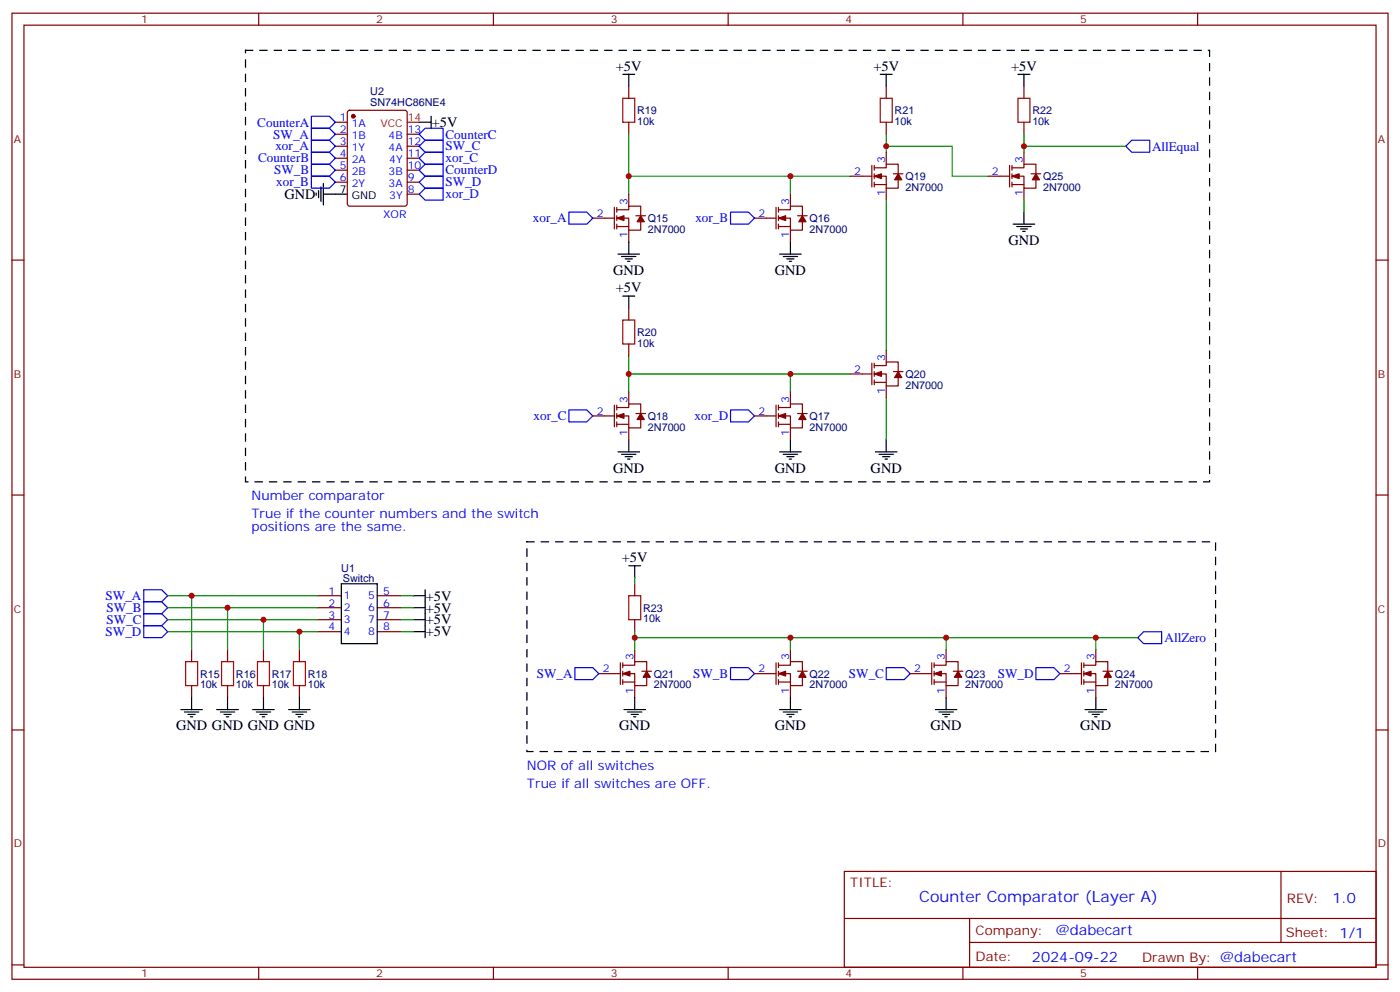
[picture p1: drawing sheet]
<svg xmlns="http://www.w3.org/2000/svg" width="412mm" height="292mm" viewBox="0 0 412 292" stroke-linecap="round" stroke-linejoin="round" font-family="sans-serif">
<g fill="none" stroke="#870000" stroke-width=".35">
<path d="M3.5 3.9h405.4v284.3h-405.4zM7.1 7.4h398.2v277.3h-398.2zM76.2 3.9v3.5M145.3 3.9v3.5M214.5 3.9v3.5M283.6 3.9v3.5M352.8 3.9v3.5M98.8 39.5h3.5M98.8 36h3.5M102.5 32.7l.5-.2h16.2l.7 .4v27.1l-.4 .6-16.5 .1-.6-.5-.1-27zM119.9 39.5h3.6M185.2 25.4v3.5"/>
<path d="M185.2 36v3.5M261.1 25.4v3.5M261.1 36v3.5M301.6 25.4v3.5M301.6 36v3.5M98.8 43h3.5M98.8 46.6h3.5M98.8 50.1h3.5M98.8 53.6h3.5M119.9 43h3.6M119.9 46.6h3.6M119.9 50.1h3.6"/>
<path d="M119.9 53.6h3.6M119.9 57.1h3.6M185.2 57.1v3.6M232.8 57.1v3.6M250.5 51.9h6.3M256.8 48.7v6.3M257.5 51.9h3.6v3.5h3.5v-2.5M257.5 49.4h3.6v-1.1h3.5v2.9M257.5 48.7v1.4M257.5 51.2v1.4M257.5 53.6v1.4M257.5 54.3h3.6"/>
<path d="M261.1 44.8v3.5M261.1 55.4v3.5M263.2 51.2h2.8M291 51.9h6.4M297.4 48.7v6.3M298.1 51.9h3.5v3.5h3.6v-2.5M298.1 49.4h3.5v-1.1h3.6v2.9M298.1 54.3h3.5M298.1 48.7v1.4M298.1 51.2v1.4M298.1 53.6v1.4M301.6 44.8v3.5"/>
<path d="M301.6 55.4v3.5M303.7 51.2h2.9M3.5 76.6h3.6M174.6 64.2h6.4M181 61v6.4M181.7 64.2h3.5v3.5h3.5v-2.4M181.7 61.7h3.5v-1h3.5v2.8M181.7 61v1.4M181.7 63.5v1.4M181.7 66v1.4M181.7 66.7h3.5M185.2 67.7v3.6"/>
<path d="M187.3 63.5h2.8M222.2 64.2h6.4M228.6 61v6.4M229.3 64.2h3.5v3.5h3.6v-2.4M229.3 61.7h3.5v-1h3.6v2.8M229.3 66.7h3.5M229.3 61v1.4M229.3 63.5v1.4M229.3 66v1.4M232.8 67.7v3.6M234.9 63.5h2.9M405.3 76.6h3.6"/>
<path d="M185.2 90.7v3.5M181 119.2v6.4M181.7 119.9h3.5v-1h3.5v2.8M181.7 119.2v1.4M185.2 101.2v3.6M185.2 115.4v3.5M228.6 119.2v6.4M229.3 119.9h3.5v-1h3.6v2.8M229.3 119.2v1.4M232.8 115.4v3.5M250.5 110.1h6.3M256.8 106.9v6.3"/>
<path d="M257.5 110.1h3.6v3.5h3.5v-2.5M257.5 107.6h3.6v-1.1h3.5v2.9M257.5 106.9v1.4M257.5 109.4v1.4M257.5 111.8v1.4M257.5 112.5h3.6M261.1 103v3.5M261.1 113.6v3.5M263.2 109.4h2.8M174.6 122.4h6.4M181.7 122.4h3.5v3.5h3.5v-2.4M181.7 121.7v1.4"/>
<path d="M181.7 124.2v1.4M181.7 124.9h3.5M185.2 125.9v3.6M187.3 121.7h2.8M222.2 122.4h6.4M229.3 122.4h3.5v3.5h3.6v-2.4M229.3 121.7v1.4M229.3 124.2v1.4M229.3 124.9h3.5M232.8 125.9v3.6M234.9 121.7h2.9M3.5 145.7h3.6"/>
<path d="M405.3 145.7h3.6M93.5 175.3h7M93.5 178.9h7M111.1 175.3h7.1M111.1 178.9h7.1M187 171.8v3.5M56.4 191.2v3.5M67 191.2v3.5M77.6 191.2v3.5M88.2 191.2v3.5M93.5 182.4h7M93.5 185.9h7"/>
<path d="M111.1 182.4h7.1M111.1 185.9h7.1M176.4 198.3h6.3M182.7 195.1v6.3M183.4 198.3h3.6v3.5h3.5v-2.5M183.4 195.8h3.6v-1.1h3.5v2.9M183.4 195.1v1.4M183.4 197.6v1.4M187 182.4v3.5M187 191.2v3.5M189.1 197.6h2.8M222.2 198.3h6.4"/>
<path d="M228.6 195.1v6.3M229.3 198.3h3.5v3.5h3.6v-2.5M229.3 195.8h3.5v-1.1h3.6v2.9M229.3 195.1v1.4M229.3 197.6v1.4M232.8 191.2v3.5M234.9 197.6h2.9M268.1 198.3h6.4M274.5 195.1v6.3M275.2 198.3h3.5v3.5h3.5v-2.5M275.2 195.8h3.5v-1.1h3.5v2.9M275.2 195.1v1.4"/>
<path d="M275.2 197.6v1.4M278.7 191.2v3.5M280.8 197.6h2.8M312.2 198.3h6.4M318.6 195.1v6.3M319.3 198.3h3.5v3.5h3.5v-2.5M319.3 195.8h3.5v-1.1h3.5v2.9M319.3 195.1v1.4M319.3 197.6v1.4M322.8 191.2v3.5M324.9 197.6h2.8M3.5 214.8h3.6"/>
<path d="M56.4 201.8v3.5M67 201.8v3.5M77.6 201.8v3.5M88.2 201.8v3.5M183.4 200v1.4M183.4 200.7h3.6M187 201.8v3.5M229.3 200v1.4M229.3 200.7h3.5M232.8 201.8v3.5M275.2 200.7h3.5M275.2 200v1.4"/>
<path d="M278.7 201.8v3.5M319.3 200.7h3.5M319.3 200v1.4M322.8 201.8v3.5M405.3 214.8h3.6M248.7 256.5h156.6v28.2h-156.6zM377.3 256.5v20.9M248.7 270.3h156.5M285.6 277.4h119.6M285.6 270.3v14.1M3.5 284h3.6M76.2 284.7v3.5"/>
<path d="M145.3 284.7v3.5M214.5 284.7v3.5M283.6 284.7v3.5M352.8 284.7v3.5M405.3 284h3.6"/>
</g>
<g fill="none" stroke="#000" stroke-width=".35">
<path d="M123.5 36h3.5M127 34.2v3.5M183.4 21.9h3.6M185.2 21.9v3.5M259.3 21.9h3.5M261.1 21.9v3.5M299.9 21.9h3.5M301.6 21.9v3.5M93.1 56.8v.7M93.8 56.1v2.1M94.5 55v4.3M95.2 57.1h7.1"/>
<path d="M95.2 54v6.3M182 74.8h6.4M183.1 75.5h4.2M184.1 76.2h2.2M184.9 76.9h.7M185.2 71.3v3.5M229.7 74.8h6.3M230.7 75.5h4.2M231.8 76.2h2.1M232.5 76.9h.7M232.8 71.3v3.5M298.4 66h6.4"/>
<path d="M299.5 66.7h4.2M300.6 67.4h2.1M301.3 68.1h.7M301.6 62.4v3.6M183.4 87.1h3.6M185.2 87.1v3.6M182 133h6.4M183.1 133.7h4.2M184.1 134.4h2.2M184.9 135.1h.7M185.2 129.5v3.5M229.7 133h6.3"/>
<path d="M230.7 133.7h4.2M231.8 134.4h2.1M232.5 135.1h.7M232.8 129.5v3.5M257.9 133h6.3M258.9 133.7h4.3M260 134.4h2.1M260.7 135.1h.7M261.1 129.5v3.5M100.5 171.8h10.6v17.6h-10.6zM121.7 175.3h3.5M121.7 178.9h3.5"/>
<path d="M125.2 173.6v14.1M185.2 166.5h3.5M187 166.5v3.5M121.7 182.4h3.5M121.7 185.9h3.5M53.3 208.8h6.3M54.3 209.5h4.3M55.4 210.3h2.1M56.1 211h.7M56.4 205.3v3.5M63.9 208.8h6.3M64.9 209.5h4.2"/>
<path d="M66 210.3h2.1M66.7 211h.7M67 205.3v3.5M74.4 208.8h6.4M75.5 209.5h4.2M76.6 210.3h2.1M77.3 211h.7M77.6 205.3v3.5M85 208.8h6.4M86.1 209.5h4.2M87.1 210.3h2.2M87.8 211h.7"/>
<path d="M88.2 205.3v3.5M183.8 208.8h6.3M184.9 209.5h4.2M185.9 210.3h2.1M186.6 211h.7M187 205.3v3.5M229.7 208.8h6.3M230.7 209.5h4.2M231.8 210.3h2.1M232.5 211h.7M232.8 205.3v3.5M275.5 208.8h6.4"/>
<path d="M276.6 209.5h4.2M277.6 210.3h2.2M278.3 211h.7M278.7 205.3v3.5M319.6 208.8h6.4M320.7 209.5h4.2M321.7 210.3h2.1M322.4 211h.7M322.8 205.3v3.5"/>
</g>
<path d="M183.4 28.9h3.6v7.1h-3.6zM259.3 28.9h3.5v7.1h-3.5zM299.9 28.9h3.5v7.1h-3.5zM183.4 94.2h3.6v7h-3.6zM185.2 175.3h3.5v7.1h-3.5zM54.7 194.7h3.5v7.1h-3.5zM65.3 194.7h3.5v7.1h-3.5zM75.8 194.7h3.6v7.1h-3.6zM86.4 194.7h3.6v7.1h-3.6z" fill="none" stroke="#a10000" stroke-width=".35"/>
<g fill="none" stroke="#00f" stroke-width=".35">
<path d="M91.7 34.2h5.3l1.8 1.8-1.8 1.7h-5.3zM91.7 37.7h5.3l1.8 1.8-1.8 1.8h-5.3zM123.5 39.5l1.7-1.8h5.3v3.6h-5.3zM91.7 44.8h5.3l1.8 1.8-1.8 1.7h-5.3zM91.7 48.3h5.3l1.8 1.8-1.8 1.8h-5.3zM91.7 41.3h5.3l1.8 1.7-1.8 1.8h-5.3zM91.7 51.9h5.3l1.8 1.7-1.8 1.8h-5.3zM123.5 50.1l1.7-1.8h5.3v3.6h-5.3zM123.5 43l1.7-1.7h5.3v3.5h-5.3zM123.5 53.6l1.7-1.7h5.3v3.5h-5.3zM123.5 46.6l1.7-1.8h5.3v3.5h-5.3zM123.5 57.1l1.7-1.7h5.3v3.5h-5.3z"/>
<path d="M333.4 41.3h5.3v3.5h-5.3l-1.8-1.8zM167.6 62.4h5.3l1.7 1.8-1.7 1.8h-5.3zM215.2 62.4h5.3l1.7 1.8-1.7 1.8h-5.3zM167.6 120.6h5.3l1.7 1.8-1.7 1.8h-5.3zM215.2 120.6h5.3l1.7 1.8-1.7 1.8h-5.3zM42.3 177.1h5.3l1.8 1.8-1.8 1.7h-5.3zM42.3 173.6h5.3l1.8 1.7-1.8 1.8h-5.3zM42.3 184.1h5.3l1.8 1.8-1.8 1.8h-5.3zM42.3 180.6h5.3l1.8 1.8-1.8 1.7h-5.3zM169.3 196.5h5.3l1.8 1.8-1.8 1.7h-5.3zM215.2 196.5h5.3l1.7 1.8-1.7 1.7h-5.3zM261.1 196.5h5.2l1.8 1.8-1.8 1.7h-5.2z"/>
<path d="M305.2 196.5h5.2l1.8 1.8-1.8 1.7h-5.2zM335.1 187.7l1.8-1.8h5.3v3.5h-5.3z"/>
</g>
<g fill="none" stroke="#008700" stroke-width=".35">
<path d="M185.2 39.5v17.6M261.1 39.5v5.3M301.6 39.5v5.3M185.2 51.9h47.6v5.2M232.8 51.9h17.7M261.1 43h19.4v8.9h10.5M261.1 58.9v44.1M301.6 58.9v3.5M301.6 43h30M185.2 110.1h47.6v5.3M185.2 104.8v10.6M232.8 110.1h17.7"/>
<path d="M261.1 117.1v12.4M49.4 175.3h44.1M49.4 178.9h44.1M56.4 175.3v15.9M67 178.9v12.3M118.2 175.3h3.5M118.2 178.9h3.5M187 170v1.8M49.4 182.4h44.1M49.4 185.9h44.1M77.6 182.4v8.8M88.2 185.9v5.3"/>
<path d="M118.2 182.4h3.5M118.2 185.9h3.5M187 185.9v5.3M187 187.7h148.1M232.8 187.7v3.5M278.7 187.7v3.5M322.8 187.7v3.5"/>
</g>
<path d="M119.9 36h3.6" fill="none" stroke="#f00" stroke-width=".35"/>
<g fill="#870000" stroke="#870000" stroke-width=".35">
<path d="M188.7 63.5l1.1 1.8h-2.1z"/>
<path d="M181.7 64.2l2.1-.7v1.4z"/>
<path d="M236.4 63.5l1 1.8h-2.1z"/>
<path d="M229.3 64.2l2.1-.7v1.4z"/>
<path d="M236.4 121.7l1 1.8h-2.1z"/>
<path d="M229.3 122.4l2.1-.7v1.4z"/>
<path d="M188.7 121.7l1.1 1.8h-2.1z"/>
<path d="M181.7 122.4l2.1-.7v1.4z"/>
<path d="M264.6 51.2l1 1.7h-2.1z"/>
<path d="M257.5 51.9l2.1-.7v1.4z"/>
<path d="M264.6 109.4l1 1.7h-2.1z"/>
<path d="M257.5 110.1l2.1-.7v1.4z"/>
<path d="M305.2 51.2l1 1.7h-2.1z"/>
<path d="M298.1 51.9l2.1-.7v1.4z"/>
<path d="M190.5 197.6l1.1 1.7h-2.2z"/>
<path d="M183.4 198.3l2.2-.7v1.4z"/>
<path d="M236.4 197.6l1 1.7h-2.1z"/>
<path d="M229.3 198.3l2.1-.7v1.4z"/>
<path d="M282.2 197.6l1.1 1.7h-2.1z"/>
<path d="M275.2 198.3l2.1-.7v1.4z"/>
<path d="M326.3 197.6l1.1 1.7h-2.1z"/>
<path d="M319.3 198.3l2.1-.7v1.4z"/>
<circle cx="104.1" cy="34.2" r=".53"/>
</g>
<path d="M72.3 14.8h284v127h-284zM155.2 159.5h202.9v61.7h-202.9z" fill="none" stroke="#000" stroke-width=".35" stroke-dasharray="2.1 2.1"/>
<g fill="#c00">
<circle cx="56.4" cy="175.3" r=".88"/>
<circle cx="67" cy="178.9" r=".88"/>
<circle cx="77.6" cy="182.4" r=".88"/>
<circle cx="88.2" cy="185.9" r=".88"/>
<circle cx="185.2" cy="51.9" r=".88"/>
<circle cx="185.2" cy="110.1" r=".88"/>
<circle cx="232.8" cy="110.1" r=".88"/>
<circle cx="232.8" cy="51.9" r=".88"/>
<circle cx="261.1" cy="43" r=".88"/>
<circle cx="187" cy="187.7" r=".88"/>
<circle cx="301.6" cy="43" r=".88"/>
<circle cx="232.8" cy="187.7" r=".88"/>
<circle cx="278.7" cy="187.7" r=".88"/>
<circle cx="322.8" cy="187.7" r=".88"/>
</g>
<text font-size="4.6" fill="#00f" x="270.8" y="265.5">Counter Comparator (Layer A)</text>
<g font-size="4.2">
<text x="181.4" y="20.8">+5V</text>
<text x="257.3" y="20.8">+5V</text>
<text x="297.8" y="20.8">+5V</text>
<text x="127.2" y="37.4">+5V</text>
<text x="83.8" y="58.6">GND</text>
<text x="297" y="72.1">GND</text>
<text x="180.6" y="80.9">GND</text>
<text x="228.2" y="80.9">GND</text>
<text x="181.4" y="86">+5V</text>
<text x="180.6" y="139.1">GND</text>
<text x="228.2" y="139.1">GND</text>
<text x="256.5" y="139.1">GND</text>
<text x="183.2" y="165.4">+5V</text>
<text x="125.4" y="176.7">+5V</text>
<text x="125.4" y="180.3">+5V</text>
<text x="125.4" y="183.8">+5V</text>
<text x="125.4" y="187.3">+5V</text>
<text x="51.9" y="214.9">GND GND GND GND</text>
<text x="182.4" y="214.9">GND</text>
<text x="228.2" y="214.9">GND</text>
<text x="274.1" y="214.9">GND</text>
<text x="318.2" y="214.9">GND</text>
</g>
<g font-size="4.2" fill="#00f">
<text x="392.5" y="265.7">1.0</text>
<text x="310.9" y="275.3">@dabecart</text>
<text x="304" y="283.1">2024-09-22</text>
</g>
<g font-size="3.9" fill="#00f">
<text x="75.8" y="37.3">CounterA</text>
<text x="80.5" y="40.8">SW_A</text>
<text x="131.2" y="40.8">CounterC</text>
<text x="76" y="47.7">CounterB</text>
<text x="81.1" y="44.3">xor_A</text>
<text x="131.2" y="44.3">SW_C</text>
<text x="131.2" y="47.8">xor_C</text>
<text x="339.4" y="44.3">AllEqual</text>
<text x="80.7" y="51.3">SW_B</text>
<text x="131.2" y="51.3">CounterD</text>
<text x="81.4" y="54.9">xor_B</text>
<text x="131.2" y="54.8">SW_D</text>
<text x="131.2" y="58.4">xor_D</text>
<text x="157" y="65.5">xor_A</text>
<text x="204.8" y="65.5">xor_B</text>
<text x="157.2" y="123.7">xor_C</text>
<text x="204.6" y="123.7">xor_D</text>
<text x="74.1" y="147.1">Number comparator</text>
<text x="74.1" y="152.4">True if the counter numbers and the switch</text>
<text x="74.1" y="156.3">positions are the same.</text>
<text x="31.1" y="176.6">SW_A</text>
<text x="31.3" y="183.6">SW_C</text>
<text x="31.3" y="180.1">SW_B</text>
<text x="31.1" y="187.2">SW_D</text>
<text x="343" y="189">AllZero</text>
<text x="158.1" y="199.5">SW_A</text>
<text x="204.2" y="199.5">SW_B</text>
<text x="250.1" y="199.5">SW_C</text>
<text x="293.9" y="199.5">SW_D</text>
<text x="155.2" y="226.5">NOR of all switches</text>
<text x="155.2" y="231.8">True if all switches are OFF.</text>
</g>
<g font-size="3.9" fill="#800">
<text x="250.5" y="261.1">TITLE:</text>
<text x="379.1" y="265.7">REV:</text>
<text x="287.4" y="275.3">Company:</text>
<text x="378.7" y="275.9">Sheet: 1/1</text>
<text x="287.4" y="282.9">Date:</text>
<text x="336.4" y="283">Drawn By: @dabecart</text>
</g>
<g font-size="3.2" fill="#800">
<text x="41.6" y="6.9">1</text>
<text x="110.8" y="6.9">2</text>
<text x="179.9" y="6.9">3</text>
<text x="249.1" y="6.9">4</text>
<text x="318.2" y="6.9">5</text>
<text x="4.1" y="42">A</text>
<text x="405.9" y="42">A</text>
<text x="4.1" y="111.1">B</text>
<text x="405.9" y="111.1">B</text>
<text x="4.1" y="180.3">C</text>
<text x="405.9" y="180.3">C</text>
<text x="4.1" y="249.4">D</text>
<text x="405.9" y="249.4">D</text>
<text x="41.6" y="287.7">1</text>
<text x="110.8" y="287.7">2</text>
<text x="179.9" y="287.7">3</text>
<text x="249.1" y="287.7">4</text>
<text x="318.2" y="287.7">5</text>
</g>
<g font-size="3.2" fill="#000080">
<text x="109.1" y="28.1">U2</text>
<text x="109.1" y="31.3">SN74HC86NE4</text>
<text x="187.7" y="33.6">R19</text>
<text x="263.5" y="33.6">R21</text>
<text x="304.1" y="33.6">R22</text>
<text x="187.7" y="36.8">10k</text>
<text x="263.5" y="36.8">10k</text>
<text x="304.1" y="36.8">10k</text>
<text x="266.7" y="53">Q19</text>
<text x="307.3" y="53">Q25</text>
<text x="266.7" y="56.2">2N7000</text>
<text x="307.3" y="56.2">2N7000</text>
<text x="190.9" y="65.4">Q15</text>
<text x="238.5" y="65.4">Q16</text>
<text x="190.9" y="68.5">2N7000</text>
<text x="238.5" y="68.5">2N7000</text>
<text x="187.7" y="98.8">R20</text>
<text x="187.7" y="102">10k</text>
<text x="266.7" y="111.2">Q20</text>
<text x="266.7" y="114.4">2N7000</text>
<text x="190.9" y="123.6">Q18</text>
<text x="238.5" y="123.6">Q17</text>
<text x="190.9" y="126.7">2N7000</text>
<text x="238.5" y="126.7">2N7000</text>
<text x="100.5" y="168.3">U1</text>
<text x="101" y="171.2">Switch</text>
<text x="189.4" y="180">R23</text>
<text x="189.4" y="183.2">10k</text>
<text x="58.9" y="202.6">10k</text>
<text x="58.9" y="199.4">R15</text>
<text x="69.5" y="202.6">10k</text>
<text x="69.5" y="199.4">R16</text>
<text x="80.1" y="202.6">10k</text>
<text x="80.1" y="199.4">R17</text>
<text x="90.7" y="202.6">10k</text>
<text x="90.7" y="199.4">R18</text>
<text x="192.6" y="202.6">2N7000</text>
<text x="192.6" y="199.4">Q21</text>
<text x="238.5" y="202.6">2N7000</text>
<text x="238.5" y="199.4">Q22</text>
<text x="284.3" y="202.6">2N7000</text>
<text x="284.3" y="199.4">Q23</text>
<text x="328.4" y="202.6">2N7000</text>
<text x="328.4" y="199.4">Q24</text>
</g>
<g font-size="3.2" fill="#00f">
<text x="100.1" y="35.6">1</text>
<text x="100.1" y="39.2">2</text>
<text x="103.6" y="40.9">1B</text>
<text x="103.6" y="37.4">1A</text>
<text x="114.4" y="40.9">4B</text>
<text x="120.1" y="39.2">13</text>
<text x="100.1" y="46.2">4</text>
<text x="100.1" y="42.7">3</text>
<text x="103.6" y="48">2A</text>
<text x="103.6" y="44.4">1Y</text>
<text x="114.5" y="44.4">4A</text>
<text x="114.7" y="48">4Y</text>
<text x="120.1" y="42.7">12</text>
<text x="120.1" y="46.2">11</text>
<text x="260.7" y="48" transform="rotate(-90 260.7 48)">3</text>
<text x="301.3" y="48" transform="rotate(-90 301.3 48)">3</text>
<text x="100.1" y="53.3">6</text>
<text x="100.1" y="49.7">5</text>
<text x="103.6" y="51.5">2B</text>
<text x="114.4" y="51.5">3B</text>
<text x="120.1" y="49.7">10</text>
<text x="120.1" y="53.3">9</text>
<text x="251.6" y="51.5">2</text>
<text x="292.2" y="51.5">2</text>
<text x="103.6" y="55">2Y</text>
<text x="114.5" y="55">3A</text>
<text x="114.7" y="58.6">3Y</text>
<text x="120.1" y="56.8">8</text>
<text x="260.7" y="57.8" transform="rotate(-90 260.7 57.8)">1</text>
<text x="301.3" y="57.8" transform="rotate(-90 301.3 57.8)">1</text>
<text x="112.9" y="64.2">XOR</text>
<text x="175.8" y="63.9">2</text>
<text x="184.9" y="60.3" transform="rotate(-90 184.9 60.3)">3</text>
<text x="223.4" y="63.9">2</text>
<text x="232.5" y="60.3" transform="rotate(-90 232.5 60.3)">3</text>
<text x="184.9" y="70.1" transform="rotate(-90 184.9 70.1)">1</text>
<text x="232.5" y="70.1" transform="rotate(-90 232.5 70.1)">1</text>
<text x="260.7" y="106.2" transform="rotate(-90 260.7 106.2)">3</text>
<text x="251.6" y="109.7">2</text>
<text x="184.9" y="118.5" transform="rotate(-90 184.9 118.5)">3</text>
<text x="232.5" y="118.5" transform="rotate(-90 232.5 118.5)">3</text>
<text x="260.7" y="116" transform="rotate(-90 260.7 116)">1</text>
<text x="175.8" y="122.1">2</text>
<text x="223.4" y="122.1">2</text>
<text x="184.9" y="128.3" transform="rotate(-90 184.9 128.3)">1</text>
<text x="232.5" y="128.3" transform="rotate(-90 232.5 128.3)">1</text>
<text x="96.8" y="175">1</text>
<text x="96.8" y="178.5">2</text>
<text x="101.2" y="176.4">1</text>
<text x="101.2" y="179.9">2</text>
<text x="108.4" y="176.4">5</text>
<text x="108.4" y="179.9">6</text>
<text x="112.9" y="175">5</text>
<text x="112.9" y="178.5">6</text>
<text x="96.8" y="182">3</text>
<text x="96.8" y="185.6">4</text>
<text x="101.2" y="183.4">3</text>
<text x="108.4" y="183.4">7</text>
<text x="112.9" y="182">7</text>
<text x="112.9" y="185.6">8</text>
<text x="101.2" y="187">4</text>
<text x="108.4" y="187">8</text>
<text x="177.5" y="197.9">2</text>
<text x="186.6" y="194.4" transform="rotate(-90 186.6 194.4)">3</text>
<text x="223.4" y="197.9">2</text>
<text x="232.5" y="194.4" transform="rotate(-90 232.5 194.4)">3</text>
<text x="269.3" y="197.9">2</text>
<text x="278.3" y="194.4" transform="rotate(-90 278.3 194.4)">3</text>
<text x="313.4" y="197.9">2</text>
<text x="322.4" y="194.4" transform="rotate(-90 322.4 194.4)">3</text>
<text x="186.6" y="204.2" transform="rotate(-90 186.6 204.2)">1</text>
<text x="232.5" y="204.2" transform="rotate(-90 232.5 204.2)">1</text>
<text x="278.3" y="204.2" transform="rotate(-90 278.3 204.2)">1</text>
<text x="322.4" y="204.2" transform="rotate(-90 322.4 204.2)">1</text>
</g>
<g font-size="3.2" fill="#f00">
<text x="120.1" y="35.6">14</text>
<text x="112" y="37.4">VCC</text>
</g>
<g font-size="3.2">
<text x="100.1" y="56.8">7</text>
<text x="103.6" y="58.6">GND</text>
</g>
</svg>
